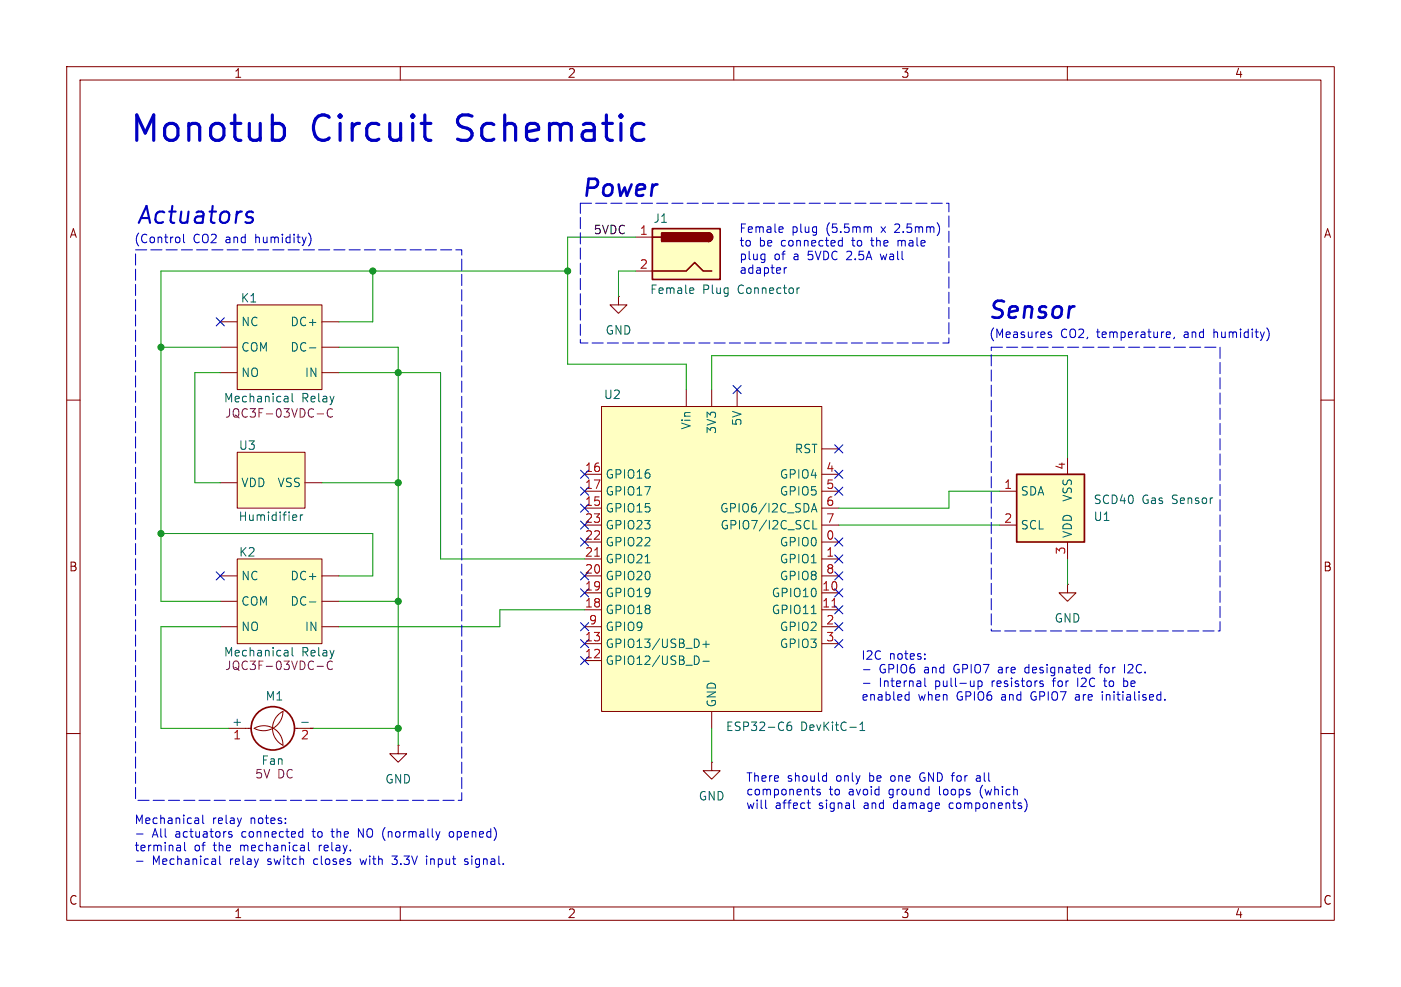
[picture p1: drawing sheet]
<svg xmlns="http://www.w3.org/2000/svg" width="210mm" height="148mm" viewBox="0 0 210 148" stroke-linecap="round" stroke-linejoin="round" font-family="sans-serif">
<path d="M10 10h190v128h-190zM12 12h186v124h-186zM60 10v2M110 10v2M160 10v2M10 60h2M198 60h2M10 110h2M198 110h2M60 136v2M110 136v2M160 136v2" fill="none" stroke="#840000" stroke-width=".15"/>
<path d="M35.6 45.7h12.7v12.7h-12.7z" fill="#ffffc2"/>
<path d="M33 48.3h2.6M33 52.1h2.6M33 55.9h2.6M35.6 45.7h12.7v12.7h-12.7zM48.3 48.3h2.5M48.3 52.1h2.5M48.3 55.9h2.5" fill="none" stroke="#840000" stroke-width=".15"/>
<path d="M42.8 59.4l.3 .1 .1 .8M43.2 59.7l-.4 .1M43.8 59v1.1l.2 .2M46.4 52.2h.9M43.2 60.2l-.4 .1" fill="none" stroke="#006464" stroke-width=".15"/>
<path d="M47.5 62.1h1M49.2 61.5a.62 .62 0 0 0-.1 .7 .62 .62 0 0 0 .7 .3v-.1" fill="none" stroke="#840084" stroke-width=".15"/>
<path d="M97.8 34.3h10.1v7.6h-10.1z" fill="#ffffc2"/>
<path d="M97.8 34.3h10.1v7.6h-10.1zM97.8 35.6h1.3M106.2 34.9a.64 .64 0 0 1 .6 .7 .64 .64 0 0 1-.6 .6M97.8 40.6h5.1l1.2-1.2 1.3 1.2h1.3" fill="none" stroke="#840000" stroke-width=".25"/>
<g fill="#840000" stroke="#840000" stroke-width=".25">
<path d="M106.2 34.9a.64 .64 0 0 1 .6 .7 .64 .64 0 0 1-.6 .6z"/>
<path d="M99.2 34.9h7v1.3h-7z"/>
</g>
<path d="M95.2 35.6h2.6M95.2 40.6h2.6" fill="none" stroke="#840000" stroke-width=".15"/>
<path d="M103.6 43.2h.3l.1 .3-.6 .1M103.9 44h-.3M119.8 43.2h-.2l-.1 .2" fill="none" stroke="#006464" stroke-width=".15"/>
<path d="M90.2 61h33v45.7h-33z" fill="#ffffc2"/>
<g fill="none" stroke="#840000" stroke-width=".15">
<path d="M102.9 58.4v2.6M106.7 58.4v2.6M110.5 58.4v2.6M87.6 71.1h2.6M87.6 73.7h2.6M87.6 76.2h2.6M87.6 78.7h2.6M90.2 61h33v45.7h-33zM123.2 71.1h2.5M123.2 73.7h2.5M123.2 76.2h2.5M123.2 78.7h2.5"/>
<path d="M123.2 67.3h2.5M87.6 81.3h2.6M87.6 83.8h2.6M87.6 86.4h2.6M87.6 88.9h2.6M87.6 91.4h2.6M87.6 94h2.6M87.6 96.5h2.6M87.6 99.1h2.6M123.2 81.3h2.5M123.2 83.8h2.5M123.2 86.4h2.5"/>
<path d="M123.2 88.9h2.5M123.2 91.4h2.5M123.2 94h2.5M123.2 96.5h2.5M59.7 111.8v1.2h1.3l-1.3 1.3-1.3-1.3h1.3M59.7 111.8h.1M106.7 106.7v2.5"/>
</g>
<g fill="none" stroke="#006464" stroke-width=".15">
<path d="M121.6 76.8l.4-1.3 .5 1.3M121.7 76.4h.6M121.9 78v1.3h.6M96.7 84.4h.7M104.6 98.4l.2 .5-.1 .4-.1 .3M105.4 96.6h.9M105.4 99.2h.9M105.8 96.1v1M121.6 92h.7M118.6 108.3a.5 .5 0 0 0-.6 .5v.5l.1 .2h.3l.2-.1 .1-.4-.1-.2h-.4l-.2 .2M127.4 109.1h1M128.9 109.5h.7"/>
<path d="M128.9 108.6l.4-.3v1.2"/>
</g>
<path d="M89.1 83.4h.8M124.7 91h.7" fill="none" stroke="#a90000" stroke-width=".15"/>
<path d="M35.6 83.8h12.7v12.7h-12.7z" fill="#ffffc2"/>
<g fill="none" stroke="#840000" stroke-width=".15">
<path d="M92.7 44.5v1.2h1.3l-1.3 1.3-1.3-1.3h1.3M92.7 44.5h.1M33 86.4h2.6M33 90.2h2.6M33 94h2.6M35.6 83.8h12.7v12.7h-12.7zM48.3 86.4h2.5M48.3 90.2h2.5M48.3 94h2.5M160 87.6v1.3h1.3l-1.3 1.3-1.3-1.3h1.3M160 87.6h.1M106.7 114.3v1.3h1.2l-1.2 1.2-1.3-1.2h1.3"/>
<path d="M106.7 114.3h.1"/>
</g>
<path d="M42.8 97.5l.3 .1 .1 .8M43.2 98.3l-.4 .1M43.2 97.8l-.4 .1M43.8 97.1v1.1l.2 .2M46.4 90.3h.9" fill="none" stroke="#006464" stroke-width=".15"/>
<path d="M47.5 99.9h1M49.1 99.4a.57 .57 0 0 0 0 .8 .57 .57 0 0 0 .7 .1" fill="none" stroke="#840084" stroke-width=".15"/>
<path d="M152.4 71.1h10.2v10.2h-10.2z" fill="#ffffc2"/>
<g fill="none" stroke="#840000" stroke-width=".25">
<path d="M152.4 71.1h10.2v10.2h-10.2z"/>
<circle cx="40.9" cy="109.2" r="3.3"/>
</g>
<path d="M149.9 78.7h2.5M149.9 73.7h2.5M160 68.6v2.5M160 81.3v2.5M34.3 109.2h3.3M38.1 109.2a2.86 2.86 0 0 1 4.3 2.6 2.84 2.84 0 0 1-1.6-2.6 2.84 2.84 0 0 1 1.6-2.5 2.92 2.92 0 0 1-4.3 2.5zM44.1 109.2h2.9" fill="none" stroke="#840000" stroke-width=".15"/>
<path d="M45.2 108.3h1" fill="none" stroke="#006464" stroke-width=".15"/>
<path d="M35.6 67.8h10.1v8.4h-10.1z" fill="#ffffc2"/>
<path d="M33 72.4h2.6M35.6 67.8h10.1v8.4h-10.1zM45.7 72.4h2.6" fill="none" stroke="#840000" stroke-width=".15"/>
<path d="M44.1 77.2l.3 .1 .1 .2-.6 .1M44.4 78h-.3M45 77.2v.8M45.4 77.2l-.3 .1-.1 .1" fill="none" stroke="#006464" stroke-width=".15"/>
<g fill="none" stroke="#009600" stroke-width=".15">
<path d="M95.2 35.6h-10.1v19h17.8v3.8M24.1 52.1h8.9M33 55.9h-3.8v16.5h3.8M50.8 52.1h8.9v59.7M50.8 55.9h15.2v27.9h21.6M55.9 40.6v7.7h-5.1M85.1 40.6h-61v49.6h8.9M95.2 40.6h-2.5v3.9M106.7 58.4v-5.1h53.3v15.3M48.3 72.4h11.4M125.7 78.7h24.2M149.9 73.7h-7.7v2.5h-16.5"/>
<path d="M24.1 80h31.8v6.4h-5.1M33 94h-8.9v15.2h10.2M50.8 90.2h8.9M87.6 91.4h-12.7v2.6h-24.1M160 83.8v3.8M47 109.2h12.7M106.7 109.2v5.1"/>
</g>
<g fill="none" stroke="#000084" stroke-width=".15">
<path d="M32.4 47.7l1.2 1.2M33.6 47.7l-1.2 1.2M109.9 57.8l1.2 1.2M111.1 57.8l-1.2 1.2M87 75.6l1.2 1.2M87 70.5l1.2 1.2M87 73.1l1.2 1.2M87 78.1l1.2 1.2M88.2 75.6l-1.2 1.2M88.2 70.5l-1.2 1.2M88.2 73.1l-1.2 1.2M88.2 78.1l-1.2 1.2"/>
<path d="M125.1 66.7l1.2 1.2M125.1 73.1l1.2 1.2M125.1 70.5l1.2 1.2M126.3 66.7l-1.2 1.2M126.3 73.1l-1.2 1.2M126.3 70.5l-1.2 1.2M32.4 85.8l1.2 1.2M33.6 85.8l-1.2 1.2M87 88.3l1.2 1.2M87 80.7l1.2 1.2M87 93.4l1.2 1.2M87 98.5l1.2 1.2"/>
<path d="M87 85.8l1.2 1.2M87 95.9l1.2 1.2M88.2 80.7l-1.2 1.2M88.2 88.3l-1.2 1.2M88.2 93.4l-1.2 1.2M88.2 98.5l-1.2 1.2M88.2 85.8l-1.2 1.2M88.2 95.9l-1.2 1.2M125.1 88.3l1.2 1.2M125.1 95.9l1.2 1.2M125.1 93.4l1.2 1.2M125.1 80.7l1.2 1.2"/>
<path d="M125.1 90.8l1.2 1.2M125.1 85.8l1.2 1.2M125.1 83.2l1.2 1.2M126.3 88.3l-1.2 1.2M126.3 95.9l-1.2 1.2M126.3 93.4l-1.2 1.2M126.3 80.7l-1.2 1.2M126.3 90.8l-1.2 1.2M126.3 85.8l-1.2 1.2M126.3 83.2l-1.2 1.2"/>
</g>
<g fill="none" stroke="#0000c2" stroke-width=".15">
<path d="M26.7 35.6l.3 .2v.4l-.3 .2M27.5 35.1v1.1l.2 .2M46.3 34.9a1.46 1.46 0 0 1 0 2M114.5 38.1l.2 .1M114.7 38.1l-.1 1.1M114.7 38.9h-.2M117 34l.3 .1 .1 .2-.6 .1M117.3 34.8l-.3 .1M125.8 36.8h.5M126.3 35.6v1.3M130.4 34l.2 .2v.7M132 38.1l.2 .8"/>
<path d="M134.6 36.1v.8M134.7 36.1l-.1 .1M117.6 40.1v.9M117.9 40.1l-.2 .1-.1 .2M157.6 49.8h-.3l-.2 .2 .1 .1 .4 .2v.3h-.5M175 49.8h.4v.3l-.6 .1M175.4 50.6h-.4M176 50.6l-.1 .2M189.9 49.2a1.49 1.49 0 0 1 0 1.8M138.6 98.7v.2M138.6 98.1v.1M165.2 99.6l-.3 .2v1.1"/>
<path d="M168.6 99.6v1.3M169.2 99.7l-.1 .1M114.8 120v1.1l.1 .1M121.2 120v1.1l.3 .1M121.6 118.4h.5M121.8 119.1l.3 .1M122.9 118.4h-.3l-.2 .1 .1 .2 .4 .1v.3h-.5M123.5 116.3l.4 .1M123.9 115.9v1.3M123.9 117.1l-.4 .1M129.4 100.4h1M129.4 102.5h1"/>
<path d="M135.8 104.9h.5M135.8 104.2h.5M136.3 103.7v1.3M138.1 115.9l-.2 .5v.5l.2 .2M138.6 101.7v1.1l.2 .2M146.4 116.4h.5M146.6 102.1v1.3M146.6 102.2l.4-.1 .2 .2v.4l-.1 .2h-.5M146.9 116.6l-.4 .1a.25 .25 0 0 0-.2 .2 .25 .25 0 0 0 .2 .3l.4-.1M147.1 118.1l-.2 .5 .2 .7M153.6 119.9a1.49 1.49 0 0 1 0 1.8M153.7 100.1l-.1 .2v.4l.1 .1"/>
<path d="M156 102.5l.3 .1 .1 .2-.2 .2h-.2M161.4 104.1l-.2 .1M161.4 104.5a.25 .25 0 0 0-.2 .3 .25 .25 0 0 0 .2 .2M161.5 101.7v1.3M164.8 100.1h.4M165.2 104.1v.9M165.4 102.1h.5M165.6 101.7v1.1l.3 .2M168.4 102.2l.4-.1 .2 .1M169 102.8l-.2 .2-.4-.1M169.8 100.2l-.8 .7h.8M174.6 104.9v.1"/>
<path d="M20.5 125.1h.9M20.5 129.2h.9M26.6 126.7l.4 .1 .1 .8M27.1 127.5l-.5 .1M27.1 127l-.5 .1M27.7 126.3v1.1l.1 .2M29.4 122.7h.2l.2 .1v.7M29.8 123.4l-.4 .1M29.8 123h-.4M30.4 122.2v1.1l.2 .2M32.1 128.8l.2 .2v.6M32.3 129.6h-.1"/>
<path d="M32.3 129.1l-.1 .1M32.9 128.4v1.1l.2 .1M34.3 124.8v.3l.4 .1 .1 .2-.2 .1h-.3M45 124.7l.4 .1M45.4 125.5h-.4M45.4 124.3v1.2M46.2 126.3v1.1l.2 .2M49.6 124.7h.5M49.8 124.3l.1 1.2M53.7 125.5v-1.2l.8 1.2M54 128.8l.2 .8M58.7 128.4h.8l-.4 .4h.2"/>
<path d="M58.7 129.5l.2 .1h.4M64 128.4v.1M64 128.8v.8M67.4 124.8l.2-.1 .3 .1 .1 .5-.1 .2h-.3l-.2-.1zM70.1 128.8h-.3l-.2 .2 .1 .2 .4 .1v.3h-.5M127.9 121.1l.2 .1M142.4 120.5l-.1 .1v.4l.2 .2"/>
</g>
<path d="M161.1 45.9l-.5 .2" fill="none" stroke="#0000c2" stroke-width=".4"/>
<path d="M37.9 31.8a.62 .62 0 0 0-1 .4l.1 .3 .8 .2 .1 .4-.2 .2-.2 .1h-.5l-.2-.1" fill="none" stroke="#0000c2" stroke-width=".32"/>
<path d="M41.2 18.5h.7l.6 .4 .1 .3v1.1l-.1 .4-.6 .3h-.7M63.1 18.5h1.5M63.7 17.2v3.3l.2 .4 .3 .1h.4M95.1 18.7l.3-.2h.8l.3 .2M95.1 20.9l.3 .1h.8l.3-.1" fill="none" stroke="#0000c2" stroke-width=".48"/>
<path d="M20.3 37.5h48.9v82.5h-48.9zM87 30.5h55.2v20.9h-55.2zM148.6 52.1h34.3v42.5h-34.3z" fill="none" stroke="#0000c2" stroke-width=".15" stroke-dasharray="1.7 .6"/>
<g fill="#009600" stroke="#009600" stroke-width=".15">
<circle cx="85.1" cy="40.6" r=".46"/>
<circle cx="24.1" cy="52.1" r=".46"/>
<circle cx="55.9" cy="40.6" r=".46"/>
<circle cx="59.7" cy="55.9" r=".46"/>
<circle cx="59.7" cy="109.2" r=".46"/>
<circle cx="24.1" cy="80" r=".46"/>
<circle cx="59.7" cy="90.2" r=".46"/>
<circle cx="59.7" cy="72.4" r=".46"/>
</g>
<g font-size="5.3" fill="#0000c2">
<text x="19.3" y="21.9">Monotub</text>
<text x="46.6" y="21.9">Circuit</text>
<text x="68.9" y="21.9">Schematic</text>
</g>
<g font-size="3.5" fill="#0000c2">
<text x="20.4" y="34">Actuators</text>
<text x="87" y="30.1">Power</text>
<text x="147.9" y="48.4">Sensor</text>
</g>
<g font-size="1.8" fill="#840000">
<text x="35" y="11.9">1</text>
<text x="85" y="11.9">2</text>
<text x="135" y="11.9">3</text>
<text x="185" y="11.9">4</text>
<text x="10.3" y="35.9">A</text>
<text x="198.4" y="35.9">A</text>
<text x="10.3" y="85.9">B</text>
<text x="198.3" y="85.9">B</text>
<text x="10.3" y="135.9">C</text>
<text x="35" y="137.9">1</text>
<text x="85" y="137.9">2</text>
<text x="135" y="137.9">3</text>
<text x="185" y="137.9">4</text>
<text x="198.3" y="135.9">C</text>
</g>
<text font-size="1.8" fill="#0f0f0f" x="88.9" y="35.2">5VDC</text>
<g font-size="1.8" fill="#a90000">
<text x="95.8" y="35.3">1</text>
<text x="95.8" y="40.4">2</text>
<text x="87.6" y="70.9">16</text>
<text x="123.8" y="70.9">4</text>
<text x="159.8" y="70.6" transform="rotate(-90 159.8 70.6)">4</text>
<text x="87.6" y="73.4">17</text>
<text x="87.6" y="75.9">15</text>
<text x="123.8" y="73.4">5</text>
<text x="123.8" y="75.9">6</text>
<text x="150.4" y="73.4">1</text>
<text x="87.6" y="78.5">23</text>
<text x="87.6" y="81">22</text>
<text x="87.6" y="83.6">21</text>
<text x="123.8" y="78.5">7</text>
<text x="123.8" y="81">0</text>
<text x="123.8" y="83.6">1</text>
<text x="150.4" y="78.5">2</text>
<text x="159.8" y="83.3" transform="rotate(-90 159.8 83.3)">3</text>
<text x="87.6" y="86.1">20</text>
<text x="87.6" y="88.6">19</text>
<text x="123.1" y="88.6">10</text>
<text x="123.8" y="86.1">8</text>
<text x="87.6" y="91.2">18</text>
<text x="88.2" y="93.7">9</text>
<text x="123.1" y="91.2">11</text>
<text x="123.8" y="93.7">2</text>
<text x="87.6" y="96.3">13</text>
<text x="87.6" y="98.8">12</text>
<text x="123.8" y="96.3">3</text>
<text x="34.9" y="111.2">1</text>
<text x="45" y="111.2">2</text>
</g>
<g font-size="1.8" fill="#006464">
<text x="97.9" y="33.6">J1</text>
<text x="36" y="45.6">K1</text>
<text x="97.4" y="44.3">Female</text>
<text x="105.3" y="44.3">Plug</text>
<text x="110.7" y="44.3">Connector</text>
<text x="36.1" y="49.1">NC</text>
<text x="36.1" y="52.9">COM</text>
<text x="43.4" y="49.1">DC+</text>
<text x="43.4" y="52.9">DC-</text>
<text x="90.7" y="50.4">GND</text>
<text x="36.1" y="56.7">NO</text>
<text x="45.6" y="56.7">IN</text>
<text x="33.5" y="60.6">Mechanical</text>
<text x="90.4" y="60">U2</text>
<text x="103.7" y="64.5" transform="rotate(-90 103.7 64.5)">Vin</text>
<text x="107.5" y="65.2" transform="rotate(-90 107.5 65.2)">3V3</text>
<text x="111.4" y="64" transform="rotate(-90 111.4 64)">5V</text>
<text x="35.7" y="67.7">U3</text>
<text x="90.7" y="72">GPIO16</text>
<text x="116.8" y="72">GPIO4</text>
<text x="119" y="68.2">RST</text>
<text x="36.1" y="73.3">VDD</text>
<text x="41.5" y="73.3">VSS</text>
<text x="90.7" y="74.5">GPIO17</text>
<text x="90.7" y="77.1">GPIO15</text>
<text x="107.8" y="77.1">GPIO6/I2C_SDA</text>
<text x="116.8" y="74.5">GPIO5</text>
<text x="152.9" y="74.5">SDA</text>
<text x="160.9" y="75.3" transform="rotate(-90 160.9 75.3)">VSS</text>
<text x="163.8" y="75.8">SCD40</text>
<text x="171.2" y="75.8">Gas</text>
<text x="175.8" y="75.8">Sensor</text>
<text x="35.7" y="78.3">Humidifier</text>
<text x="35.7" y="83.7">K2</text>
<text x="90.7" y="79.6">GPIO23</text>
<text x="90.7" y="82.1">GPIO22</text>
<text x="107.9" y="79.6">GPIO7/I2C_SCL</text>
<text x="116.8" y="82.1">GPIO0</text>
<text x="152.9" y="79.6">SCL</text>
<text x="160.9" y="80.8" transform="rotate(-90 160.9 80.8)">VDD</text>
<text x="163.8" y="78.3">U1</text>
<text x="36.1" y="87.2">NC</text>
<text x="43.4" y="87.2">DC+</text>
<text x="90.7" y="84.7">GPIO21</text>
<text x="90.7" y="87.2">GPIO20</text>
<text x="90.7" y="89.8">GPIO19</text>
<text x="115.6" y="89.8">GPIO10</text>
<text x="116.8" y="84.7">GPIO1</text>
<text x="116.8" y="87.2">GPIO8</text>
<text x="36.1" y="91">COM</text>
<text x="36.1" y="94.8">NO</text>
<text x="43.4" y="91">DC-</text>
<text x="45.6" y="94.8">IN</text>
<text x="90.7" y="92.3">GPIO18</text>
<text x="90.7" y="94.8">GPIO9</text>
<text x="115.6" y="92.3">GPIO11</text>
<text x="116.8" y="94.8">GPIO2</text>
<text x="158" y="93.6">GND</text>
<text x="90.7" y="97.4">GPIO13/USB_D+</text>
<text x="90.7" y="99.9">GPIO12/USB_D-</text>
<text x="116.8" y="97.4">GPIO3</text>
<text x="39.7" y="105.3">M1</text>
<text x="107.5" y="106.2" transform="rotate(-90 107.5 106.2)">GND</text>
<text x="34.7" y="109">+</text>
<text x="108.7" y="109.8">ESP32-C6</text>
<text x="120" y="109.8">DevKitC-1</text>
<text x="39.1" y="114.9">Fan</text>
<text x="57.7" y="117.7">GND</text>
<text x="104.6" y="120.2">GND</text>
</g>
<g font-size="1.8" fill="#0000c2">
<text x="110.7" y="35.1">Female</text>
<text x="118.7" y="35.1">plug</text>
<text x="124" y="35.1">(5.5mm</text>
<text x="132.4" y="35.1">x</text>
<text x="134.6" y="35.1">2.5mm)</text>
<text x="20" y="36.7">(Control</text>
<text x="28.9" y="36.7">CO2</text>
<text x="33.9" y="36.7">and</text>
<text x="38.5" y="36.7">humidity)</text>
<text x="110.7" y="37.2">to</text>
<text x="110.7" y="39.2">plug</text>
<text x="110.7" y="41.3">adapter</text>
<text x="113.8" y="37.2">be</text>
<text x="116" y="39.2">of</text>
<text x="117.2" y="37.2">connected</text>
<text x="119.1" y="39.2">a</text>
<text x="121.4" y="39.2">5VDC</text>
<text x="127.4" y="39.2">2.5A</text>
<text x="128" y="37.2">to</text>
<text x="131.1" y="37.2">the</text>
<text x="132.7" y="39.2">wall</text>
<text x="135.2" y="37.2">male</text>
<text x="148.2" y="50.9">(Measures</text>
<text x="159" y="50.9">CO2,</text>
<text x="164.6" y="50.9">temperature,</text>
<text x="177.8" y="50.9">and</text>
<text x="182.4" y="50.9">humidity)</text>
<text x="129" y="99.1">I2C</text>
<text x="131.8" y="101.2">GPIO6</text>
<text x="133.3" y="99.1">notes:</text>
<text x="138.6" y="101.2">and</text>
<text x="143.2" y="101.2">GPIO7</text>
<text x="150.1" y="101.2">are</text>
<text x="154.3" y="101.2">designated</text>
<text x="165.8" y="101.2">for</text>
<text x="169.6" y="101.2">I2C.</text>
<text x="129" y="105.3">enabled</text>
<text x="131.8" y="103.2">Internal</text>
<text x="137.6" y="105.3">when</text>
<text x="140.3" y="103.2">pull-up</text>
<text x="143.5" y="105.3">GPIO6</text>
<text x="148.9" y="103.2">resistors</text>
<text x="150.4" y="105.3">and</text>
<text x="155" y="105.3">GPIO7</text>
<text x="158.3" y="103.2">for</text>
<text x="161.9" y="105.3">are</text>
<text x="162.2" y="103.2">I2C</text>
<text x="166.1" y="105.3">initialised.</text>
<text x="166.4" y="103.2">to</text>
<text x="169.5" y="103.2">be</text>
<text x="111.8" y="117.4">There</text>
<text x="111.8" y="119.5">components</text>
<text x="118" y="117.4">should</text>
<text x="124.3" y="119.5">to</text>
<text x="125.5" y="117.4">only</text>
<text x="127.3" y="119.5">avoid</text>
<text x="130.6" y="117.4">be</text>
<text x="133.5" y="119.5">ground</text>
<text x="134" y="117.4">one</text>
<text x="138.5" y="117.4">GND for</text>
<text x="141.2" y="119.5">loops</text>
<text x="147.4" y="117.4">all</text>
<text x="147.5" y="119.5">(which</text>
<text x="20.1" y="123.8">Mechanical</text>
<text x="22.8" y="125.8">All</text>
<text x="26.4" y="125.8">actuators</text>
<text x="31.8" y="123.8">relay</text>
<text x="36.5" y="125.8">connected</text>
<text x="37.6" y="123.8">notes:</text>
<text x="47.4" y="125.8">to</text>
<text x="50.4" y="125.8">the</text>
<text x="54.5" y="125.8">NO (normally</text>
<text x="68.6" y="125.8">opened)</text>
<text x="111.8" y="121.5">will</text>
<text x="116.2" y="121.5">affect</text>
<text x="122.9" y="121.5">signal</text>
<text x="129.8" y="121.5">and</text>
<text x="134.4" y="121.5">damage</text>
<text x="143" y="121.5">components)</text>
<text x="20.1" y="127.9">terminal</text>
<text x="22.8" y="129.9">Mechanical</text>
<text x="29.1" y="127.9">of</text>
<text x="32.1" y="127.9">the</text>
<text x="34.6" y="129.9">relay</text>
<text x="36.3" y="127.9">mechanical</text>
<text x="40.4" y="129.9">switch</text>
<text x="47.5" y="129.9">closes</text>
<text x="48.3" y="127.9">relay.</text>
<text x="54.7" y="129.9">with</text>
<text x="59.7" y="129.9">3.3V</text>
<text x="65" y="129.9">input</text>
<text x="70.9" y="129.9">signal.</text>
</g>
<g font-size="1.8" fill="#840084">
<text x="33.6" y="62.8">JQC3F-03VDC-C</text>
<text x="45.2" y="60.6">Relay</text>
<text x="33.5" y="98.7">Mechanical</text>
<text x="33.6" y="100.7">JQC3F-03VDC-C</text>
<text x="45.2" y="98.7">Relay</text>
<text x="38.1" y="116.9">5V</text>
<text x="41.6" y="116.9">DC</text>
</g>
</svg>
